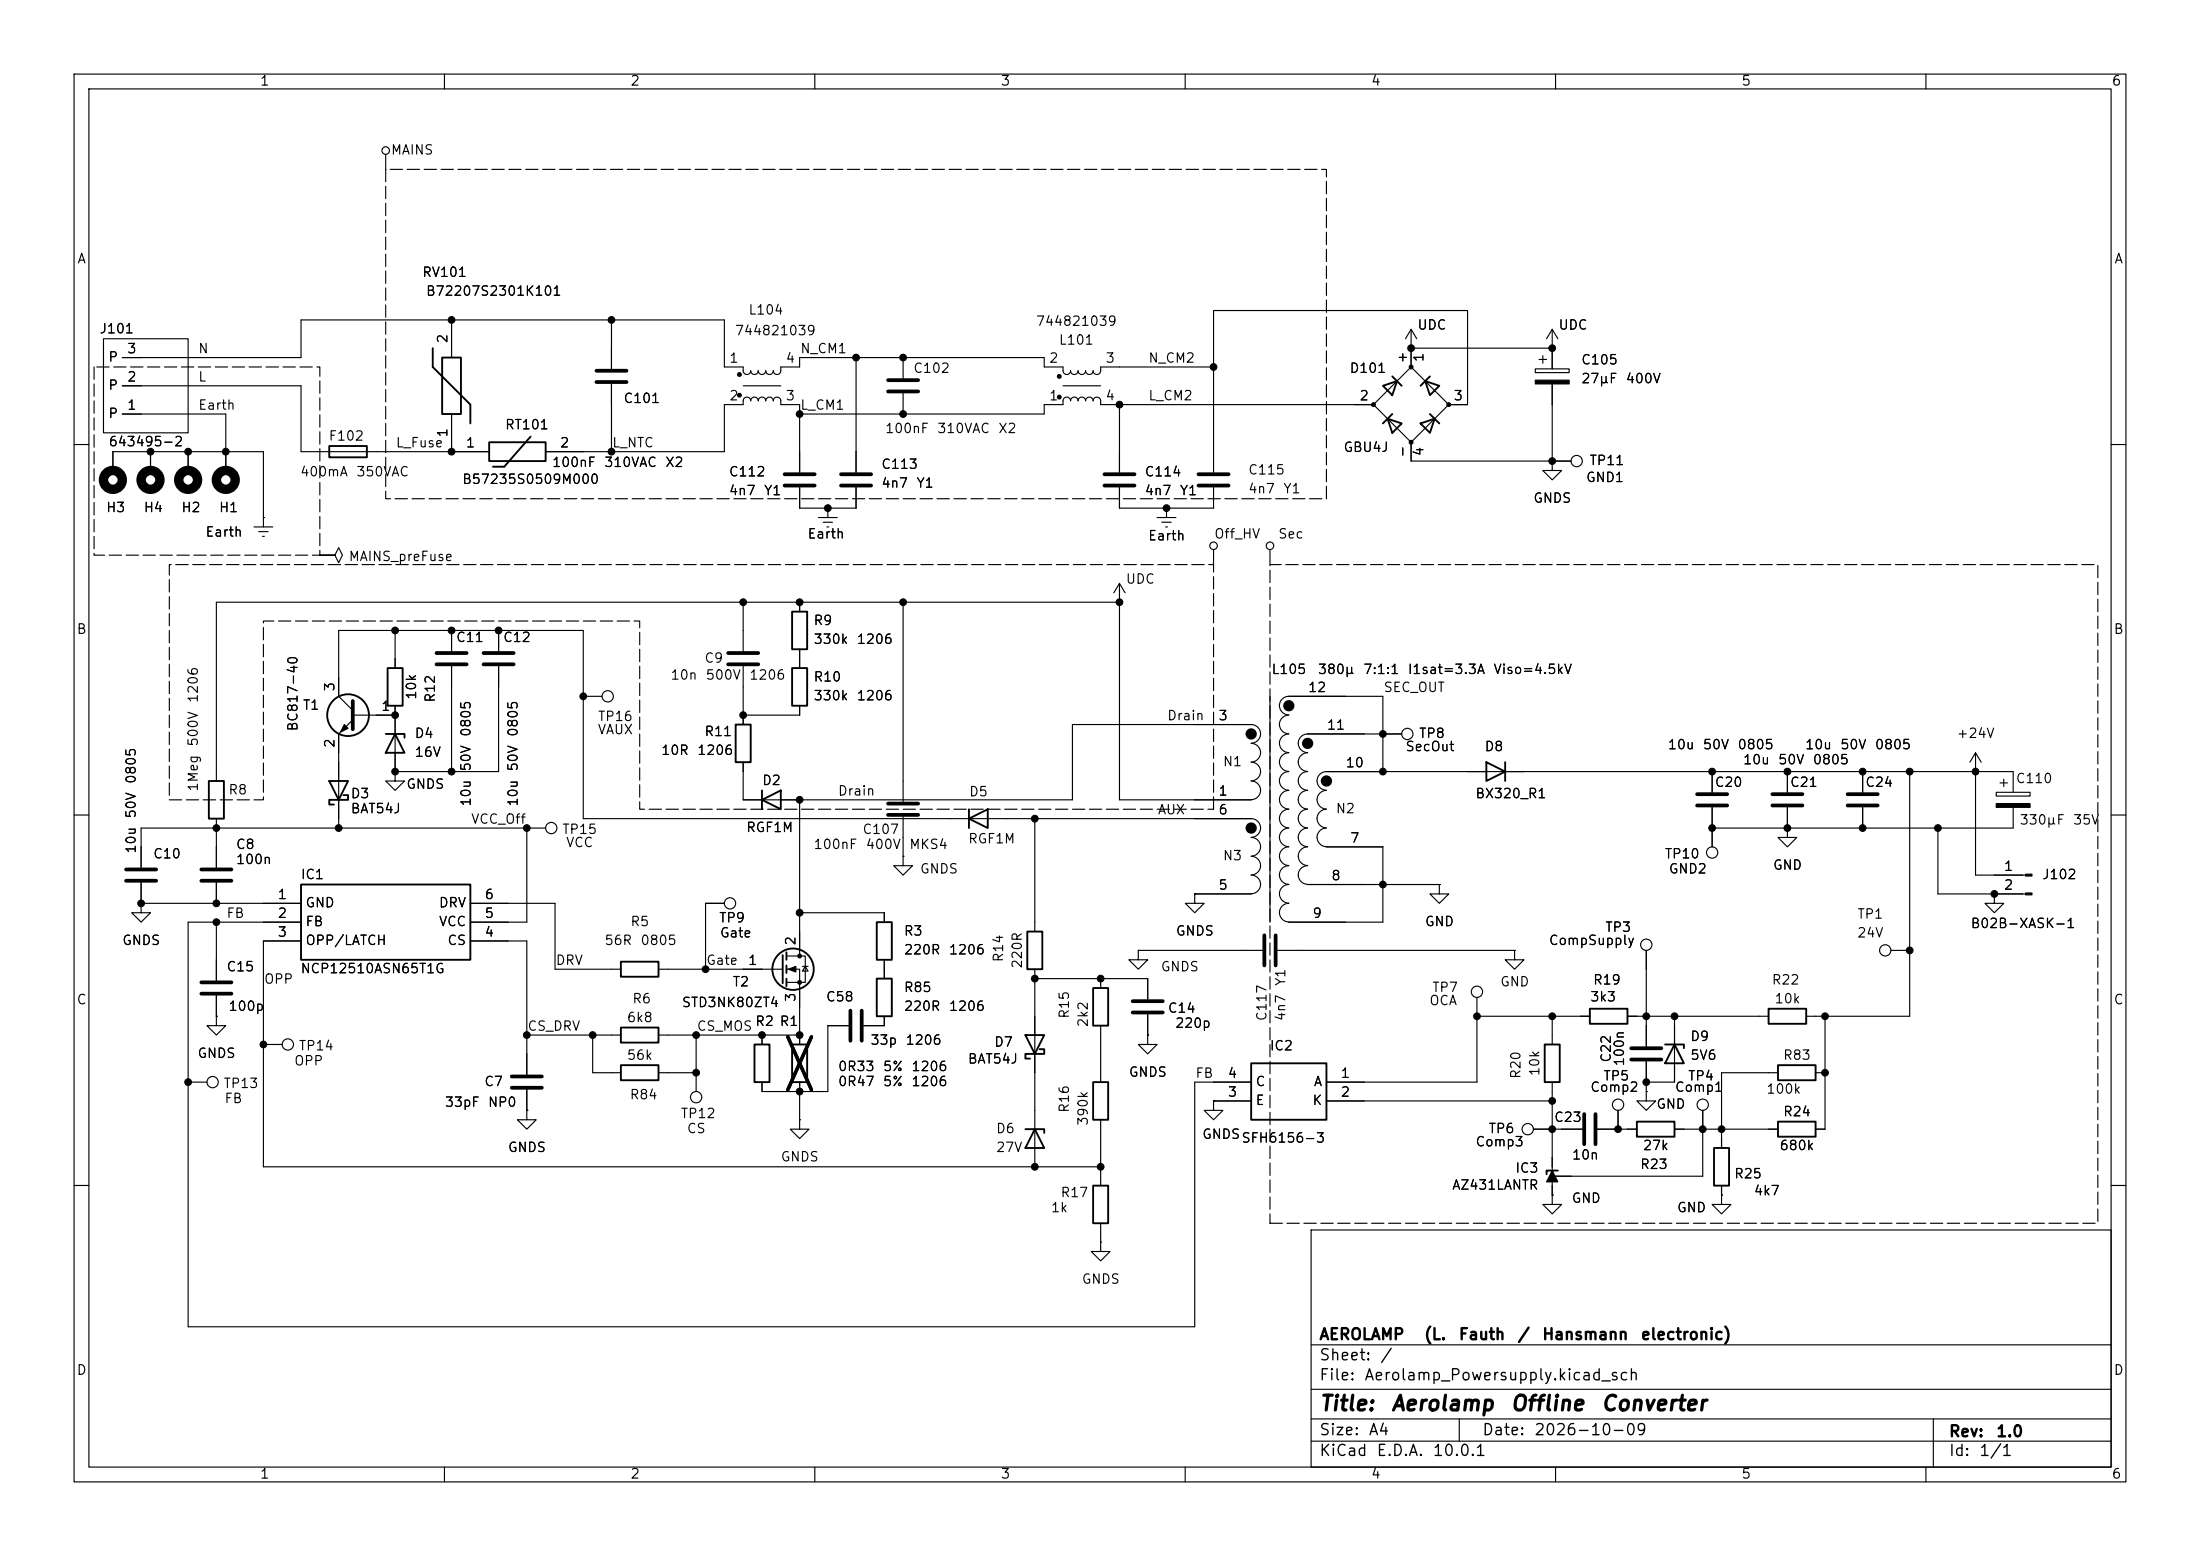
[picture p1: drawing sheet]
<svg xmlns="http://www.w3.org/2000/svg" width="297mm" height="210mm" viewBox="0 0 297 210" stroke-linecap="round" stroke-linejoin="round" font-family="sans-serif">
<g fill="none" stroke="#000" stroke-width=".15">
<path d="M10 10h277v190h-277zM12 12h273v186h-273zM60 10v2M110 10v2M160 10v2M210 10v2M260 10v2M52.1 20.8v2.1M14 45.7h11.4v12.7h-11.4zM16.5 48.3h24.1v-5.1h57.2v6.3h2.5v.5a.51 .51 0 0 0 .5 .5 .51 .51 0 0 0 .5-.5 .51 .51 0 0 0 .6 .5 .51 .51 0 0 0 .5-.5 .51 .51 0 0 0 .5 .5 .51 .51 0 0 0 .5-.5 .51 .51 0 0 0 .5 .5 .51 .51 0 0 0 .5-.5 .51 .51 0 0 0 .5 .5 .51 .51 0 0 0 .5-.5v-.5h2.5v-1.2h33.1v1.2h2.5v.5a.51 .51 0 0 0 .5 .5 .51 .51 0 0 0 .5-.5 .51 .51 0 0 0 .5 .5 .51 .51 0 0 0 .5-.5 .51 .51 0 0 0 .5 .5 .51 .51 0 0 0 .6-.5 .51 .51 0 0 0 .5 .5 .51 .51 0 0 0 .5-.5 .51 .51 0 0 0 .5 .5 .51 .51 0 0 0 .5-.5v-.5h15.2M16.5 52.1h24.1v8.9h25.4M16.5 55.9h14v7.6"/>
<path d="M61 43.2v5.1M61 55.9v5.1M82.5 43.2v6.6M82.5 51.8v9.2M100.3 52.1h5.1M115.6 48.3v15.5M121.9 48.3v2.8M121.9 53.1v2.8M143.5 52.1h5.1M151.1 54.6v9.2M185.4 54.6h-36.8v-.5a.51 .51 0 0 0-.5-.5 .51 .51 0 0 0-.5 .5 .51 .51 0 0 0-.5-.5 .51 .51 0 0 0-.5 .5 .51 .51 0 0 0-.6-.5 .51 .51 0 0 0-.5 .5 .51 .51 0 0 0-.5-.5 .51 .51 0 0 0-.5 .5 .51 .51 0 0 0-.5-.5 .51 .51 0 0 0-.5 .5v.5h-2.5v1.3h-33.1M185.4 54.6l5.1-5.1 5.1 5.1-5.1 5.1z"/>
<path d="M190.5 47h.1M190.5 44.5l-.8 1.2M190.5 44.5l.8 1.2M190.5 44.5v5M190.5 59.7v2.5h21.6M190.5 47h19M195.6 54.6h2.5v-12.7h-34.3v21.9M207.3 49.8h4.5v.5h-4.5zM207.8 48.5h1M208.3 48v1M209.5 47h.1M209.5 44.5v5.3"/>
<path d="M209.5 51.8v10.4M209.5 44.5l-.7 1.2M209.5 44.5l.8 1.2M10 60h2M15.2 63.5v-2.5h20.4v10.1M20.3 61v2.5M25.4 61v2.5M34.3 71.1h2.5M34.9 71.8h1.3M35.4 72.4h.3M35.6 69.9h.1M43.2 74.9h2l.5-1 .5 1-.5 1-.5-1z"/>
<path d="M73.7 61h24.1v-6.4h2.5v-.5a.51 .51 0 0 1 .5-.5 .51 .51 0 0 1 .5 .5 .51 .51 0 0 1 .6-.5 .51 .51 0 0 1 .5 .5 .51 .51 0 0 1 .5-.5 .51 .51 0 0 1 .5 .5 .51 .51 0 0 1 .5-.5 .51 .51 0 0 1 .5 .5 .51 .51 0 0 1 .5-.5 .51 .51 0 0 1 .5 .5v.5h2.5v9.2M107.9 65.8v2.8h7.7v-2.8M110.5 69.9h2.5M111.1 70.5h1.3M111.6 71.1h.3M111.8 68.6h.1M111.8 68.6v1.3M151.1 78.7v29.3l17.8-.1a1.27 1.27 0 0 0 1.3-1.2 1.27 1.27 0 0 0-1.3-1.3 1.26 1.26 0 0 0 1.3-1.3 1.26 1.26 0 0 0-1.3-1.2M151.1 65.8v2.8h12.7v-2.8M151.1 78.7l-.7 1.3M151.1 78.7l.8 1.3M156.2 69.9h2.5"/>
<path d="M156.8 70.5h1.3M157.4 71.1h.2M157.5 68.6h.1M157.5 68.6v1.3M163.8 74.2v2M171.4 74.2v2M209.5 62.2v1.3h1.3l-1.3 1.3-1.2-1.3h1.2M209.5 62.2h.1M285 60h2M47.6 95.9l-1.9-1.9v-8.9h33v25.4h90.2a1.26 1.26 0 0 1 1.3 1.3 1.26 1.26 0 0 1-1.3 1.2M47.6 96.5h5.7M47.6 97.2l-1.9 1.9v12.7"/>
<path d="M53.3 85.1v5.1M53.3 95.3v8.8M61 85.1v2.8M61 89.9v14.2M67.3 89.9v14.2h-14M67.3 85.1v2.8M78.7 94h2.6M100.3 81.3v6.6M100.3 89.9v7.9M107.9 81.3v1.3M107.9 87.6v2.6M107.9 95.3v1.2h-7.6"/>
<path d="M121.9 81.3v26.9M151.1 81.3h.1M151.1 81.3h-121.9v24.1M171.4 94v30.5M174 96.5a1.26 1.26 0 0 1-1.3-1.3 1.26 1.26 0 0 1 1.3-1.2h12.7v10.1M174 96.5a1.26 1.26 0 0 0-1.3 1.3 1.26 1.26 0 0 0 1.3 1.2M174 99.1a1.26 1.26 0 0 0-1.3 1.2 1.26 1.26 0 0 0 1.3 1.3 1.27 1.27 0 0 0-1.3 1.2 1.27 1.27 0 0 0 1.3 1.3M189.2 99.1h-12.7a1.26 1.26 0 0 0-1.2 1.2 1.26 1.26 0 0 0 1.2 1.3 1.27 1.27 0 0 0-1.2 1.2 1.27 1.27 0 0 0 1.2 1.3M10 110h2M19 119.1v2.8M29.2 110.5v6.6M29.2 119.1v2.8"/>
<path d="M53.3 104.1v1.3h1.3l-1.3 1.3-1.2-1.3h1.2M53.3 104.1h.1M71.1 111.8v12.7h-7.6M73.7 111.8h-54.7v5.3M107.9 108v21M121.9 115.6v1.2h1.3l-1.3 1.3-1.3-1.3h1.3M121.9 115.6h.1M121.9 110.2v5.4M139.7 110.5v15.2M168.9 100.3a1.26 1.26 0 0 0 1.3-1.2 1.26 1.26 0 0 0-1.3-1.3h-24.1v10.2h-44.5v-5.1M168.9 100.3a1.26 1.26 0 0 1 1.3 1.3 1.26 1.26 0 0 1-1.3 1.3M168.9 113a1.26 1.26 0 0 1 1.3 1.3 1.26 1.26 0 0 1-1.3 1.3 1.27 1.27 0 0 1 1.3 1.2 1.27 1.27 0 0 1-1.3 1.3"/>
<path d="M168.9 118.1a1.26 1.26 0 0 1 1.3 1.3 1.26 1.26 0 0 1-1.3 1.2M174 104.1a1.26 1.26 0 0 0-1.3 1.3 1.26 1.26 0 0 0 1.3 1.3M174 106.7a1.26 1.26 0 0 0-1.3 1.2 1.26 1.26 0 0 0 1.3 1.3M174 109.2a1.26 1.26 0 0 0-1.3 1.3 1.26 1.26 0 0 0 1.3 1.2 1.27 1.27 0 0 0-1.3 1.3 1.27 1.27 0 0 0 1.3 1.3M174 114.3a1.26 1.26 0 0 0-1.3 1.3 1.26 1.26 0 0 0 1.3 1.2M174 116.8a1.26 1.26 0 0 0-1.3 1.3 1.26 1.26 0 0 0 1.3 1.3M174 119.4a1.26 1.26 0 0 0-1.3 1.2 1.26 1.26 0 0 0 1.3 1.3 1.27 1.27 0 0 0-1.3 1.3 1.27 1.27 0 0 0 1.3 1.2M176.5 104.1a1.26 1.26 0 0 0-1.2 1.3 1.26 1.26 0 0 0 1.2 1.3M176.5 106.7a1.26 1.26 0 0 0-1.2 1.2 1.26 1.26 0 0 0 1.2 1.3M176.5 109.2a1.26 1.26 0 0 0-1.2 1.3 1.26 1.26 0 0 0 1.2 1.2 1.27 1.27 0 0 0-1.2 1.3 1.27 1.27 0 0 0 1.2 1.3M176.5 114.3a1.26 1.26 0 0 0-1.2 1.3 1.26 1.26 0 0 0 1.2 1.2M176.5 116.8a1.26 1.26 0 0 0-1.2 1.3 1.26 1.26 0 0 0 1.2 1.3"/>
<path d="M176.5 119.4h17.8M179.1 106.7a1.26 1.26 0 0 1-1.3-1.3 1.26 1.26 0 0 1 1.3-1.3h92.7v2.8M179.1 106.7a1.26 1.26 0 0 0-1.3 1.2 1.26 1.26 0 0 0 1.3 1.3M179.1 109.2a1.26 1.26 0 0 0-1.3 1.3 1.26 1.26 0 0 0 1.3 1.2 1.27 1.27 0 0 0-1.3 1.3 1.27 1.27 0 0 0 1.3 1.3M179.1 114.3h7.6v10.2h-12.7M194.3 119.4v1.3h1.3l-1.3 1.2-1.3-1.2h1.3M194.3 119.4h.1M231.1 104.1v2.8M231.1 109v5.3M241.3 111.8v1.2h1.3l-1.3 1.3-1.3-1.3h1.3M241.3 111.8h.1M241.3 104.1v2.8"/>
<path d="M241.3 109v2.8M251.5 104.1v2.8M251.5 109v2.8M257.8 104.1v33.1h-14M261.6 111.8v8.9h11.9M266.7 104.1h.1M266.7 101.6l-.8 1.3M266.7 101.6l.8 1.3M266.7 101.6v16.5h6.8M269.5 106.9h4.6v.5h-4.6zM270 105.7h1M270.5 105.2v1"/>
<path d="M271.8 109v2.8h-40.7M285 110h2M19 121.9v1.3h1.3l-1.3 1.3-1.2-1.3h1.2M19 121.9h.1M19 121.9h21.6M29.2 137.2v1.2h1.3l-1.3 1.3-1.3-1.3h1.3M29.2 137.2h.1M29.2 124.5v7.8M29.2 134.4v2.8M40.6 124.5h-15.2v54.6h135.9v-33h7.6M40.6 127h-5v30.5h113M63.5 127h7.6v18"/>
<path d="M63.5 121.9h11.4v8.9h8.9M71.1 139.7h12.7M80 139.7v5.1h3.8M88.9 130.8h16.8M88.9 139.7h19M94 139.7v7.6M97.8 121.9h-2.6v8.9M102.9 139.7v1.3M106.2 129h2.5v3.6h-2.5M106.2 130.8h1.7v10.2M107.9 123.2h11.5v1.3M108.3 130.4h.8"/>
<path d="M108.7 130.4l.4 .7h-.8zM114.6 138.4h-2.8v8.9h-8.9v-1.2M119.4 129.5v2.6M119.4 137.2v1.2h-2.8M139.7 130.8v26.7M139.7 132.1h15.2v2.8M148.6 132.1v1.3M148.6 138.4v7.7M153.7 128.3v1.2h1.2l-1.2 1.3-1.3-1.3h1.3M153.7 128.3h.1M153.7 128.3h16.7M154.9 139.7v1.3h1.3l-1.3 1.2-1.2-1.2h1.2"/>
<path d="M154.9 139.7h.1M154.9 136.9v2.8M161.3 120.7v1.2h1.3l-1.3 1.3-1.3-1.3h1.3M161.3 120.7h.1M161.3 120.7h7.6M172.5 128.3h32M199.4 137.2h15.2M199.4 134.6v11.5h-20.3M204.5 128.3v1.2h1.2l-1.2 1.3-1.3-1.3h1.3M204.5 128.3h.1M209.5 137.2v3.8M219.7 137.2h19.1"/>
<path d="M222.2 128.3v12.9M226.1 137.2v8.9h-3.9M246.4 137.2v15.2h-1.3M255.3 128.3h2.5M269.2 120.7v1.2h1.3l-1.3 1.3-1.2-1.3h1.2M269.2 120.7h.1M25.4 146.1h2.5M35.6 141h2.5M71.1 149.9v1.2h1.3l-1.3 1.3-1.3-1.3h1.3M71.1 149.9h.1M71.1 147.1v2.8M88.9 144.8h5.1"/>
<path d="M107.9 151.1v1.3h1.3l-1.3 1.3-1.2-1.3h1.2M107.9 151.1h.1M107.9 146.1v5M148.6 151.1v8.9M163.8 148.6v1.3h1.3l-1.3 1.2-1.2-1.2h1.2M163.8 148.6h.1M163.8 148.6h5.1M179.1 148.6h30.4M207 152.4h6.6M209.5 146.1v15.2M215.6 152.4h5.4M218.4 149.9v2.5"/>
<path d="M222.2 147.3v1.3h1.3l-1.3 1.3-1.2-1.3h1.2M222.2 147.3h.1M222.2 143.3v4M226.1 152.4h13.9M229.9 149.9v8.9h-20.4M240 144.8h-7.6v10.1M245.1 144.8h1.3M10 160h2M148.6 167.6v1.3h1.3l-1.3 1.3-1.3-1.3h1.3M148.6 167.6h.1M148.6 165.1v2.5M177 166h108v32h-108z"/>
<path d="M209.5 161.3v1.3h1.3l-1.3 1.2-1.2-1.2h1.2M209.5 161.3h.1M232.4 161.3v1.3h1.3l-1.3 1.2-1.3-1.2h1.3M232.4 161.3h.1M232.4 160v1.3M285 160h2M60 198v2M110 198v2M160 198v2M177 194.5h108M177 191.5h108M177 187.5h108"/>
<path d="M177 181.5h108M197 191.5v3M210 198v2M260 198v2M261 191.5v6.5"/>
<circle cx="52.1" cy="20.3" r=".51"/>
<circle cx="163.8" cy="73.7" r=".51"/>
<circle cx="171.5" cy="73.7" r=".51"/>
<circle cx="212.9" cy="62.2" r=".76"/>
<circle cx="82" cy="94" r=".76"/>
<circle cx="190" cy="99.1" r=".76"/>
<circle cx="74.4" cy="111.8" r=".76"/>
<circle cx="231.1" cy="115.1" r=".76"/>
<circle cx="98.6" cy="121.9" r=".76"/>
<circle cx="199.4" cy="133.9" r=".76"/>
<circle cx="222.2" cy="127.5" r=".76"/>
<circle cx="254.5" cy="128.3" r=".76"/>
<circle cx="28.7" cy="146" r=".76"/>
<circle cx="38.9" cy="141" r=".76"/>
<circle cx="94" cy="148.1" r=".76"/>
<circle cx="206.2" cy="152.4" r=".76"/>
<circle cx="218.4" cy="149.1" r=".76"/>
<circle cx="229.9" cy="149.1" r=".76"/>
</g>
<g fill="none" stroke="#000" stroke-width=".25">
<path d="M58.4 47v2.5l5.1 5.1v2.6M59.7 48.3h2.5v7.6h-2.5zM66 59.7h7.7v2.5h-7.7zM71.6 58.9l-3.5 4.1h-1.6M186.7 52.1l1.9-.7-.6 1.9zM187.3 56.5l1.9 .7-1.2 1.2zM188 55.9l-1.3 1.3M188 50.8l1.2 1.3M191.8 57.2l1.9-.7-.7 1.9zM192.4 51.4l1.9 .7-1.3 1.2zM193 50.8l-1.2 1.3M193 55.9l1.3 1.3"/>
<path d="M44.4 60.2h5.1v1.5h-5.1zM52.1 99.1h2.5v.5M52.3 90.2h2.1v5.1h-2.1zM53.3 99.1l1.3 2.5h-2.5zM99.3 97.8h2v5.1h-2zM106.9 90.2h2.1v5.1h-2.1zM106.9 82.6h2.1v5h-2.1zM28.2 105.4h2v5.1h-2zM40.6 119.4h22.9v10.1h-22.9zM44.4 105.4h2.6l-1.3 2.6zM46.4 107.3h.6v.7h-2.6v.6h.7M102.9 108l2.5-1.3v2.5z"/>
<path d="M102.9 106.7v2.5M130.8 110.5l2.5-1.3v2.6zM130.8 109.2v2.6M200.7 102.9l2.5 1.2-2.5 1.3zM203.2 102.9v2.5M83.8 129.8h5.1v2h-5.1zM83.8 138.7h5.1v2h-5.1zM105.7 128.9v3.8M106.2 128.5v1M106.2 130.3v1M106.2 132.1v1M118.4 124.5h2v5h-2z"/>
<path d="M118.4 132.1h2v5.1h-2zM138.4 139.7h2.6l-1.3 2.5zM138.7 125.7h2v5.1h-2zM147.6 133.4h2v5h-2zM214.6 136.1h5.1v2.1h-5.1zM238.8 136.1h5v2.1h-5zM83.8 143.8h5.1v2h-5.1zM101.9 141h2v5.1h-2zM106.9 141h2.1v5.1h-2.1zM138.4 152.4h2.6v.5M139.7 152.4l1.3 2.5h-2.6zM140.3 141.6h.7v.6h-2.6v.7h.7"/>
<path d="M147.6 146.1h2v5h-2zM168.9 143.5h10.2v7.6h-10.2zM208.5 141h2.1v5.1h-2.1zM210.3 158h-1.5v.5M221 151.4h5.1v2h-5.1zM224.8 141h2.5v.5M226.1 141l1.2 2.5h-2.5zM231.4 154.9h2v5.1h-2zM240 143.8h5.1v2h-5.1zM240 151.4h5.1v2h-5.1zM147.6 160h2v5.1h-2z"/>
<circle cx="47" cy="96.5" r="2.82"/>
<circle cx="107.1" cy="130.8" r="2.79"/>
</g>
<g fill="none" stroke="#000" stroke-width=".51">
<path d="M80.5 50h4.1M80.5 51.6h4.1M119.9 51.3h4.1M119.9 52.8h4.1M105.9 64h4.1M105.9 65.5h4.1M113.5 64h4.1M113.5 65.5h4.1M149.1 64h4.1M149.1 65.5h4.1M161.8 64h4.1M161.8 65.5h4.1"/>
<path d="M47.6 94.6v3.8M58.9 88.1h4.1M58.9 89.7h4.1M65.3 88.1h4M65.3 89.7h4M98.3 88.1h4.1M98.3 89.7h4.1M17 117.3h4.1M17 118.9h4.1M27.2 117.3h4M27.2 118.9h4M119.9 108.5h4.1"/>
<path d="M119.9 110h4.1M229.1 107.2h4.1M229.1 108.7h4.1M239.3 107.2h4M239.3 108.7h4M249.4 107.2h4.1M249.4 108.7h4.1M27.2 132.6h4M27.2 134.1h4M114.8 136.4v4.1M116.3 136.4v4.1M152.9 135.1h4.1"/>
<path d="M152.9 136.7h4.1M170.7 126.2v4.1M172.2 126.2v4.1M69.1 145.3h4.1M69.1 146.8h4.1M213.9 150.4v4M215.4 150.4v4M220.2 141.5h4.1M220.2 143h4.1"/>
</g>
<g fill="#000" stroke="#000" stroke-width=".15">
<path d="M207.3 51.3h4.5v.5h-4.5zM46.5 97.8l.5 .5-1 .5zM273.5 118h.8v.2h-.8zM269.5 108.5h4.6v.5h-4.6zM106.4 130.8l1-.4v.8zM273.5 120.5h.8v.3h-.8zM209.5 158l.8 1.5h-1.5z"/>
<circle cx="99.8" cy="50.5" r=".25"/>
<circle cx="99.8" cy="53.3" r=".25"/>
<circle cx="143" cy="53.6" r=".25"/>
<circle cx="143" cy="50.8" r=".25"/>
<circle cx="185.4" cy="54.6" r=".25"/>
<circle cx="190.5" cy="59.7" r=".25"/>
<circle cx="190.5" cy="49.5" r=".25"/>
<circle cx="195.6" cy="54.6" r=".25"/>
<circle cx="107.9" cy="132.6" r=".25"/>
<circle cx="107.9" cy="129" r=".25"/>
</g>
<g fill="none" stroke="#000" stroke-width="1.3">
<circle cx="15.2" cy="64.8" r="1.27"/>
<circle cx="20.3" cy="64.8" r="1.27"/>
<circle cx="25.4" cy="64.8" r="1.27"/>
<circle cx="30.5" cy="64.8" r="1.27"/>
</g>
<g fill="#000" stroke="#000" stroke-width=".76">
<circle cx="168.9" cy="99.1" r=".38"/>
<circle cx="174" cy="95.3" r=".38"/>
<circle cx="168.9" cy="111.8" r=".38"/>
<circle cx="176.5" cy="100.3" r=".38"/>
<circle cx="179.1" cy="105.4" r=".38"/>
</g>
<path d="M106.3 139.9l3.3 7.2M109.6 139.9l-3.3 7.2" fill="none" stroke="#000" stroke-width=".46"/>
<path d="M52.1 22.9v44.4h127v-44.4h-127M12.7 49.5v25.4h30.5v-25.4h-30.5M163.8 109.2v-33h-140.9v31.8h12.7v-24.2h50.8v25.4h77.4M171.4 165.1h111.8v-88.9h-111.8v88.9" fill="none" stroke="#000" stroke-width=".15" stroke-dasharray="1.7 .6"/>
<g fill="#000" stroke="#000" stroke-width=".14">
<circle cx="61" cy="43.2" r=".46"/>
<circle cx="82.5" cy="43.2" r=".46"/>
<circle cx="107.9" cy="55.9" r=".46"/>
<circle cx="115.6" cy="48.3" r=".46"/>
<circle cx="121.9" cy="55.9" r=".46"/>
<circle cx="121.9" cy="48.3" r=".46"/>
<circle cx="151.1" cy="54.6" r=".46"/>
<circle cx="163.8" cy="49.5" r=".46"/>
<circle cx="190.5" cy="47" r=".46"/>
<circle cx="209.5" cy="47" r=".46"/>
<circle cx="20.3" cy="61" r=".46"/>
<circle cx="25.4" cy="61" r=".46"/>
<circle cx="30.5" cy="61" r=".46"/>
<circle cx="61" cy="61" r=".46"/>
<circle cx="82.5" cy="61" r=".46"/>
<circle cx="111.8" cy="68.6" r=".46"/>
<circle cx="157.5" cy="68.6" r=".46"/>
<circle cx="209.5" cy="62.2" r=".46"/>
<circle cx="53.3" cy="96.5" r=".46"/>
<circle cx="53.3" cy="85.1" r=".46"/>
<circle cx="61" cy="85.1" r=".46"/>
<circle cx="67.3" cy="85.1" r=".46"/>
<circle cx="78.7" cy="94" r=".46"/>
<circle cx="100.3" cy="96.5" r=".46"/>
<circle cx="100.3" cy="81.3" r=".46"/>
<circle cx="107.9" cy="81.3" r=".46"/>
<circle cx="121.9" cy="81.3" r=".46"/>
<circle cx="151.1" cy="81.3" r=".46"/>
<circle cx="186.7" cy="99.1" r=".46"/>
<circle cx="29.2" cy="111.8" r=".46"/>
<circle cx="45.7" cy="111.8" r=".46"/>
<circle cx="53.3" cy="104.1" r=".46"/>
<circle cx="61" cy="104.1" r=".46"/>
<circle cx="71.1" cy="111.8" r=".46"/>
<circle cx="107.9" cy="108" r=".46"/>
<circle cx="139.7" cy="110.5" r=".46"/>
<circle cx="186.7" cy="119.4" r=".46"/>
<circle cx="186.7" cy="104.1" r=".46"/>
<circle cx="231.1" cy="111.8" r=".46"/>
<circle cx="231.1" cy="104.1" r=".46"/>
<circle cx="241.3" cy="111.8" r=".46"/>
<circle cx="241.3" cy="104.1" r=".46"/>
<circle cx="251.5" cy="104.1" r=".46"/>
<circle cx="251.5" cy="111.8" r=".46"/>
<circle cx="257.8" cy="104.1" r=".46"/>
<circle cx="261.6" cy="111.8" r=".46"/>
<circle cx="266.7" cy="104.1" r=".46"/>
<circle cx="19" cy="121.9" r=".46"/>
<circle cx="29.2" cy="121.9" r=".46"/>
<circle cx="29.2" cy="124.5" r=".46"/>
<circle cx="71.1" cy="139.7" r=".46"/>
<circle cx="80" cy="139.7" r=".46"/>
<circle cx="94" cy="139.7" r=".46"/>
<circle cx="95.2" cy="130.8" r=".46"/>
<circle cx="102.9" cy="139.7" r=".46"/>
<circle cx="107.9" cy="139.7" r=".46"/>
<circle cx="107.9" cy="123.2" r=".46"/>
<circle cx="139.7" cy="132.1" r=".46"/>
<circle cx="148.6" cy="132.1" r=".46"/>
<circle cx="199.4" cy="137.2" r=".46"/>
<circle cx="209.5" cy="137.2" r=".46"/>
<circle cx="222.2" cy="137.2" r=".46"/>
<circle cx="226.1" cy="137.2" r=".46"/>
<circle cx="246.4" cy="137.2" r=".46"/>
<circle cx="257.8" cy="128.3" r=".46"/>
<circle cx="269.2" cy="120.7" r=".46"/>
<circle cx="25.4" cy="146.1" r=".46"/>
<circle cx="35.6" cy="141" r=".46"/>
<circle cx="94" cy="144.8" r=".46"/>
<circle cx="107.9" cy="147.3" r=".46"/>
<circle cx="139.7" cy="157.5" r=".46"/>
<circle cx="148.6" cy="157.5" r=".46"/>
<circle cx="209.5" cy="152.4" r=".46"/>
<circle cx="209.5" cy="148.6" r=".46"/>
<circle cx="218.4" cy="152.4" r=".46"/>
<circle cx="222.2" cy="146.1" r=".46"/>
<circle cx="229.9" cy="152.4" r=".46"/>
<circle cx="232.4" cy="152.4" r=".46"/>
<circle cx="246.4" cy="144.8" r=".46"/>
</g>
<g font-size="2">
<text x="178" y="190.9">Title:</text>
<text x="187.7" y="190.9">Aerolamp</text>
<text x="203.8" y="190.9">Offline</text>
<text x="216" y="190.9">Converter</text>
</g>
<g font-size="1.5">
<text x="178" y="184">Sheet:</text>
<text x="178" y="181.2">AEROLAMP</text>
<text x="186.2" y="184">/</text>
<text x="192.2" y="181.2">(L.</text>
<text x="196.8" y="181.2">Fauth</text>
<text x="204.8" y="181.2">/</text>
<text x="208.1" y="181.2">Hansmann</text>
<text x="221.4" y="181.2">electronic)</text>
<text x="178" y="186.7">File:</text>
<text x="184.1" y="186.7">Aerolamp_Powersupply.kicad_sch</text>
<text x="178" y="196.9">KiCad</text>
<text x="178" y="194.1">Size:</text>
<text x="184.7" y="194.1">A4</text>
<text x="185.7" y="196.9">E.D.A.</text>
<text x="193.3" y="196.9">10.0.1</text>
<text x="200" y="194.1">Date:</text>
<text x="207" y="194.1">2026-10-09</text>
<text x="263" y="194.3">Rev:</text>
<text x="263" y="196.9">Id:</text>
<text x="267.1" y="196.9">1/1</text>
<text x="269.4" y="194.3">1.0</text>
</g>
<g font-size="1.3">
<text x="35" y="11.9">1</text>
<text x="85" y="11.9">2</text>
<text x="135" y="11.9">3</text>
<text x="185" y="11.9">4</text>
<text x="235" y="11.9">5</text>
<text x="285" y="11.9">6</text>
<text x="52.7" y="21.2">MAINS</text>
<text x="10.3" y="35.9">A</text>
<text x="285.3" y="35.9">A</text>
<text x="56.9" y="37.7">RV101</text>
<text x="57.4" y="40.2">B72207S2301K101</text>
<text x="13.3" y="45.3">J101</text>
<text x="26.7" y="48">N</text>
<text x="60.7" y="46.4" transform="rotate(-90 60.7 46.4)">2</text>
<text x="99.1" y="45.6">744821039</text>
<text x="100.9" y="42.8">L104</text>
<text x="107.9" y="48">N_CM1</text>
<text x="139.7" y="44.3">744821039</text>
<text x="142.9" y="46.8">L101</text>
<text x="191.3" y="44.8">UDC</text>
<text x="210.3" y="44.8">UDC</text>
<text x="14.5" y="52.9">P</text>
<text x="14.5" y="49.1">P</text>
<text x="17.1" y="51.8">2</text>
<text x="17.1" y="48">3</text>
<text x="26.7" y="51.8">L</text>
<text x="98.4" y="49.3">1</text>
<text x="106" y="49.3">4</text>
<text x="123.2" y="50.6">C102</text>
<text x="141.5" y="49.3">2</text>
<text x="149.2" y="49.3">3</text>
<text x="154.9" y="49.3">N_CM2</text>
<text x="182.1" y="50.6">D101</text>
<text x="190.2" y="49.1" transform="rotate(-90 190.2 49.1)">+</text>
<text x="192.5" y="49" transform="rotate(-90 192.5 49)">1</text>
<text x="213.4" y="49.5">C105</text>
<text x="213.4" y="52">27µF</text>
<text x="219.4" y="52">400V</text>
<text x="14.5" y="56.7">P</text>
<text x="17.1" y="55.6">1</text>
<text x="26.7" y="55.6">Earth</text>
<text x="44.3" y="59.8">F102</text>
<text x="60.7" y="59.1" transform="rotate(-90 60.7 59.1)">1</text>
<text x="68.1" y="58.3">RT101</text>
<text x="84.1" y="54.7">C101</text>
<text x="98.4" y="54.4">2</text>
<text x="106" y="54.4">3</text>
<text x="107.9" y="55.6">L_CM1</text>
<text x="119.4" y="58.8">100nF</text>
<text x="126.4" y="58.8">310VAC</text>
<text x="134.7" y="58.8">X2</text>
<text x="141.5" y="54.4">1</text>
<text x="149.2" y="54.4">4</text>
<text x="154.9" y="54.3">L_CM2</text>
<text x="183.4" y="54.4">2</text>
<text x="196.1" y="54.4">3</text>
<text x="14.6" y="60.6">643495-2</text>
<text x="40.4" y="64.6">400mA</text>
<text x="48" y="64.6">350VAC</text>
<text x="53.3" y="60.7">L_Fuse</text>
<text x="62.3" y="65.6">B57235S0509M000</text>
<text x="62.8" y="60.7">1</text>
<text x="74.4" y="63.3">100nF</text>
<text x="75.5" y="60.7">2</text>
<text x="81.5" y="63.3">310VAC</text>
<text x="82.5" y="60.7">L_NTC</text>
<text x="89.7" y="63.3">X2</text>
<text x="98.3" y="64.6">C112</text>
<text x="118.9" y="63.6">C113</text>
<text x="154.4" y="64.6">C114</text>
<text x="168.4" y="64.4">C115</text>
<text x="181.3" y="61.3">GBU4J</text>
<text x="190.2" y="61.8" transform="rotate(-90 190.2 61.8)">-</text>
<text x="192.5" y="61.7" transform="rotate(-90 192.5 61.7)">4</text>
<text x="214" y="65.4">GND1</text>
<text x="214.5" y="63.1">TP11</text>
<text x="14.2" y="69.4">H3</text>
<text x="19.3" y="69.4">H4</text>
<text x="24.4" y="69.4">H2</text>
<text x="29.5" y="69.4">H1</text>
<text x="98.3" y="67.2">4n7</text>
<text x="103" y="67.2">Y1</text>
<text x="118.9" y="66.1">4n7</text>
<text x="123.6" y="66.1">Y1</text>
<text x="154.4" y="67.2">4n7</text>
<text x="159.2" y="67.2">Y1</text>
<text x="168.4" y="66.9">4n7</text>
<text x="173.2" y="66.9">Y1</text>
<text x="206.9" y="68.2">GNDS</text>
<text x="27.6" y="72.7">Earth</text>
<text x="47" y="76">MAINS_preFuse</text>
<text x="108.9" y="73">Earth</text>
<text x="154.9" y="73.3">Earth</text>
<text x="163.8" y="73">Off_HV</text>
<text x="172.5" y="73">Sec</text>
<text x="151.9" y="79.1">UDC</text>
<text x="10.3" y="85.9">B</text>
<text x="61.5" y="87">C11</text>
<text x="67.8" y="87">C12</text>
<text x="95" y="89.8">C9</text>
<text x="109.7" y="84.7">R9</text>
<text x="109.7" y="87.2">330k</text>
<text x="115.6" y="87.2">1206</text>
<text x="285.3" y="85.9">B</text>
<text x="27" y="95" transform="rotate(-90 27 95)">1206</text>
<text x="45.5" y="93.4" transform="rotate(-90 45.5 93.4)">3</text>
<text x="56.5" y="94.5" transform="rotate(-90 56.5 94.5)">10k</text>
<text x="59" y="94.9" transform="rotate(-90 59 94.9)">R12</text>
<text x="90.4" y="92">10n</text>
<text x="95.2" y="92">500V</text>
<text x="101.1" y="92">1206</text>
<text x="109.7" y="92.3">R10</text>
<text x="109.7" y="94.8">330k</text>
<text x="115.6" y="94.8">1206</text>
<text x="171.6" y="91.3">L105</text>
<text x="176.5" y="93.7">12</text>
<text x="177.8" y="91.3">380µ</text>
<text x="183.9" y="91.3">7:1:1</text>
<text x="186.7" y="93.7">SEC_OUT</text>
<text x="189.9" y="91.3">I1sat=3.3A</text>
<text x="201.5" y="91.3">Viso=4.5kV</text>
<text x="27" y="100.9" transform="rotate(-90 27 100.9)">500V</text>
<text x="40.5" y="98.8" transform="rotate(-90 40.5 98.8)">BC817-40</text>
<text x="40.8" y="96.1">T1</text>
<text x="45.5" y="101" transform="rotate(-90 45.5 101)">2</text>
<text x="51.4" y="96.3">1</text>
<text x="55.9" y="99.9">D4</text>
<text x="63.9" y="99.5" transform="rotate(-90 63.9 99.5)">0805</text>
<text x="70.2" y="99.5" transform="rotate(-90 70.2 99.5)">0805</text>
<text x="80.6" y="99.4">VAUX</text>
<text x="80.6" y="97.6">TP16</text>
<text x="95" y="99.7">R11</text>
<text x="157.5" y="97.5">Drain</text>
<text x="164.4" y="97.5">3</text>
<text x="179" y="98.8">11</text>
<text x="189.6" y="101.7">SecOut</text>
<text x="191.5" y="99.9">TP8</text>
<text x="200.3" y="101.7">D8</text>
<text x="225.1" y="101.4">10u</text>
<text x="229.8" y="101.4">50V</text>
<text x="234.5" y="101.4">0805</text>
<text x="243.6" y="101.4">10u</text>
<text x="248.3" y="101.4">50V</text>
<text x="253" y="101.4">0805</text>
<text x="264.1" y="99.9">+24V</text>
<text x="18.6" y="105.9" transform="rotate(-90 18.6 105.9)">0805</text>
<text x="27" y="106.9" transform="rotate(-90 27 106.9)">1Meg</text>
<text x="30.7" y="107.5">R8</text>
<text x="54.8" y="106.8">GNDS</text>
<text x="55.9" y="102.5">16V</text>
<text x="63.9" y="104.2" transform="rotate(-90 63.9 104.2)">50V</text>
<text x="70.2" y="104.2" transform="rotate(-90 70.2 104.2)">50V</text>
<text x="89.2" y="102.2">10R</text>
<text x="94" y="102.2">1206</text>
<text x="102.8" y="106.3">D2</text>
<text x="113" y="107.7">Drain</text>
<text x="130.7" y="107.8">D5</text>
<text x="164.4" y="107.7">1</text>
<text x="165" y="103.7">N1</text>
<text x="181.6" y="103.9">10</text>
<text x="231.4" y="106.5">C20</text>
<text x="235.2" y="103.5">10u</text>
<text x="240" y="103.5">50V</text>
<text x="241.6" y="106.5">C21</text>
<text x="244.6" y="103.5">0805</text>
<text x="251.7" y="106.5">C24</text>
<text x="272" y="106">C110</text>
<text x="18.6" y="110.6" transform="rotate(-90 18.6 110.6)">50V</text>
<text x="47.3" y="108.1">D3</text>
<text x="47.3" y="110.1">BAT54J</text>
<text x="63.5" y="111.5">VCC_Off</text>
<text x="63.9" y="109" transform="rotate(-90 63.9 109)">10u</text>
<text x="70.2" y="109" transform="rotate(-90 70.2 109)">10u</text>
<text x="75.8" y="112.9">TP15</text>
<text x="100.6" y="112.6">RGF1M</text>
<text x="116.3" y="112.9">C107</text>
<text x="156.2" y="110.2">AUX</text>
<text x="164.4" y="110.2">6</text>
<text x="180.2" y="110.1">N2</text>
<text x="199.1" y="108.1">BX320_R1</text>
<text x="272.6" y="111.6">330µF</text>
<text x="279.8" y="111.6">35V</text>
<text x="18.6" y="115.3" transform="rotate(-90 18.6 115.3)">10u</text>
<text x="20.6" y="116.2">C10</text>
<text x="31.8" y="114.9">C8</text>
<text x="31.8" y="116.9">100n</text>
<text x="40.5" y="119">IC1</text>
<text x="76.3" y="114.7">VCC</text>
<text x="109.7" y="114.9">100nF</text>
<text x="116.8" y="114.9">400V</text>
<text x="122.7" y="114.9">MKS4</text>
<text x="124.1" y="118.2">GNDS</text>
<text x="130.6" y="114.1">RGF1M</text>
<text x="165" y="116.4">N3</text>
<text x="179.6" y="119.1">8</text>
<text x="182.2" y="114">7</text>
<text x="224.6" y="116.2">TP10</text>
<text x="225.2" y="118.2">GND2</text>
<text x="239.3" y="117.7">GND</text>
<text x="270.4" y="117.9">1</text>
<text x="275.6" y="119">J102</text>
<text x="30.5" y="124.2">FB</text>
<text x="37.4" y="121.7">1</text>
<text x="37.4" y="124.2">2</text>
<text x="41.1" y="122.8">GND</text>
<text x="41.1" y="125.3">FB</text>
<text x="59.2" y="125.3">VCC</text>
<text x="59.2" y="122.8">DRV</text>
<text x="65.3" y="124.2">5</text>
<text x="65.3" y="121.7">6</text>
<text x="85" y="125.3">R5</text>
<text x="97" y="124.8">TP9</text>
<text x="164.4" y="120.4">5</text>
<text x="177.1" y="124.2">9</text>
<text x="192.3" y="125.3">GND</text>
<text x="250.7" y="124.3">TP1</text>
<text x="265.9" y="125.6">B02B-XASK-1</text>
<text x="270.4" y="120.4">2</text>
<text x="16.4" y="127.9">GNDS</text>
<text x="30.5" y="131.4">C15</text>
<text x="37.4" y="126.7">3</text>
<text x="40.5" y="131.7">NCP12510ASN65T1G</text>
<text x="41.1" y="127.9">OPP/LATCH</text>
<text x="60.3" y="127.9">CS</text>
<text x="65.3" y="126.7">4</text>
<text x="74.9" y="130.5">DRV</text>
<text x="81.5" y="127.9">56R</text>
<text x="86.4" y="127.9">0805</text>
<text x="95.2" y="130.5">Gate</text>
<text x="97.1" y="126.8">Gate</text>
<text x="100.9" y="130.6">1</text>
<text x="107.7" y="127.7" transform="rotate(-90 107.7 127.7)">2</text>
<text x="121.9" y="126.6">R3</text>
<text x="121.9" y="129.1">220R</text>
<text x="128" y="129.1">1206</text>
<text x="135.7" y="130" transform="rotate(-90 135.7 130)">R14</text>
<text x="138.3" y="130.8" transform="rotate(-90 138.3 130.8)">220R</text>
<text x="156.6" y="131.4">GNDS</text>
<text x="158.6" y="126.6">GNDS</text>
<text x="209" y="127.9">CompSupply</text>
<text x="216.6" y="126.1">TP3</text>
<text x="250.6" y="126.8">24V</text>
<text x="10.3" y="135.9">C</text>
<text x="30.7" y="136.8">100p</text>
<text x="35.6" y="133.1">OPP</text>
<text x="85.3" y="135.7">R6</text>
<text x="92" y="136.2">STD3NK80ZT4</text>
<text x="98.8" y="133.5">T2</text>
<text x="107.7" y="135.3" transform="rotate(-90 107.7 135.3)">3</text>
<text x="111.4" y="135.5">C58</text>
<text x="121.9" y="136.8">220R</text>
<text x="121.9" y="134.2">R85</text>
<text x="128" y="136.8">1206</text>
<text x="144.6" y="137.6" transform="rotate(-90 144.6 137.6)">R15</text>
<text x="157.6" y="137">C14</text>
<text x="171.3" y="137.9" transform="rotate(-90 171.3 137.9)">C117</text>
<text x="173.8" y="137.9" transform="rotate(-90 173.8 137.9)">4n7</text>
<text x="173.8" y="133.2" transform="rotate(-90 173.8 133.2)">Y1</text>
<text x="192.9" y="136">OCA</text>
<text x="193.2" y="134.2">TP7</text>
<text x="202.4" y="133.5">GND</text>
<text x="214.6" y="135.5">3k3</text>
<text x="215" y="133.2">R19</text>
<text x="239.1" y="133.2">R22</text>
<text x="239.5" y="135.7">10k</text>
<text x="285.3" y="135.9">C</text>
<text x="26.6" y="143.1">GNDS</text>
<text x="40.2" y="142.1">TP14</text>
<text x="71.1" y="139.4">CS_DRV</text>
<text x="84.5" y="138.3">6k8</text>
<text x="84.5" y="143.4">56k</text>
<text x="94" y="139.4">CS_MOS</text>
<text x="101.9" y="138.8">R2 R1</text>
<text x="117.4" y="141.3">33p</text>
<text x="122.2" y="141.3">1206</text>
<text x="130.6" y="143.9">BAT54J</text>
<text x="134.1" y="141.6">D7</text>
<text x="147.2" y="138.7" transform="rotate(-90 147.2 138.7)">2k2</text>
<text x="158.5" y="139">220p</text>
<text x="171.3" y="142.1">IC2</text>
<text x="217.8" y="143.5" transform="rotate(-90 217.8 143.5)">C22</text>
<text x="228.1" y="140.8">D9</text>
<text x="228.1" y="143.4">5V6</text>
<text x="240.6" y="143.4">R83</text>
<text x="30.1" y="147.2">TP13</text>
<text x="30.2" y="149.2">FB</text>
<text x="39.6" y="144.1">OPP</text>
<text x="60" y="149.7">33pF</text>
<text x="65.3" y="146.9">C7</text>
<text x="65.8" y="149.7">NP0</text>
<text x="84.9" y="148.7">R84</text>
<text x="113" y="144.9">0R33</text>
<text x="113" y="146.9">0R47</text>
<text x="119.1" y="144.9">5%</text>
<text x="119.1" y="146.9">5%</text>
<text x="122.9" y="144.9">1206</text>
<text x="122.9" y="146.9">1206</text>
<text x="152.3" y="145.6">GNDS</text>
<text x="161.3" y="145.8">FB</text>
<text x="165.7" y="148.3">3</text>
<text x="165.7" y="145.8">4</text>
<text x="169.4" y="149.5">E</text>
<text x="169.4" y="146.9">C</text>
<text x="177.1" y="149.5">K</text>
<text x="177.3" y="146.9">A</text>
<text x="180.9" y="145.8">1</text>
<text x="180.9" y="148.3">2</text>
<text x="205.6" y="145.7" transform="rotate(-90 205.6 145.7)">R20</text>
<text x="208.1" y="145.3" transform="rotate(-90 208.1 145.3)">10k</text>
<text x="214.6" y="147.7">Comp2</text>
<text x="216.4" y="146.2">TP5</text>
<text x="219.6" y="144" transform="rotate(-90 219.6 144)">100n</text>
<text x="223.5" y="150">GND</text>
<text x="226" y="147.7">Comp1</text>
<text x="227.8" y="146.2">TP4</text>
<text x="238.4" y="147.9">100k</text>
<text x="68.5" y="155.8">GNDS</text>
<text x="91.8" y="151.2">TP12</text>
<text x="92.6" y="153.3">CS</text>
<text x="134.4" y="153.3">D6</text>
<text x="134.4" y="155.8">27V</text>
<text x="144.6" y="150.3" transform="rotate(-90 144.6 150.3)">R16</text>
<text x="147.2" y="152" transform="rotate(-90 147.2 152)">390k</text>
<text x="162.2" y="154">GNDS</text>
<text x="167.5" y="154.5">SFH6156-3</text>
<text x="199.1" y="155">Comp3</text>
<text x="200.9" y="153.3">TP6</text>
<text x="209.7" y="151.7">C23</text>
<text x="221.7" y="155.5">27k</text>
<text x="240.1" y="155.5">680k</text>
<text x="240.6" y="151">R24</text>
<text x="105.3" y="157.1">GNDS</text>
<text x="143.1" y="161.9">R17</text>
<text x="195.9" y="160.9">AZ431LANTR</text>
<text x="204.5" y="158.6">IC3</text>
<text x="212.1" y="156.8">10n</text>
<text x="221.3" y="158.1">R23</text>
<text x="234" y="159.4">R25</text>
<text x="236.7" y="161.6">4k7</text>
<text x="141.8" y="163.9">1k</text>
<text x="212.1" y="162.7">GND</text>
<text x="226.3" y="163.9">GND</text>
<text x="145.9" y="173.6">GNDS</text>
<text x="10.3" y="185.9">D</text>
<text x="285.3" y="185.9">D</text>
<text x="35" y="199.9">1</text>
<text x="85" y="199.9">2</text>
<text x="135" y="199.9">3</text>
<text x="185" y="199.9">4</text>
<text x="235" y="199.9">5</text>
<text x="285" y="199.9">6</text>
</g>
</svg>
